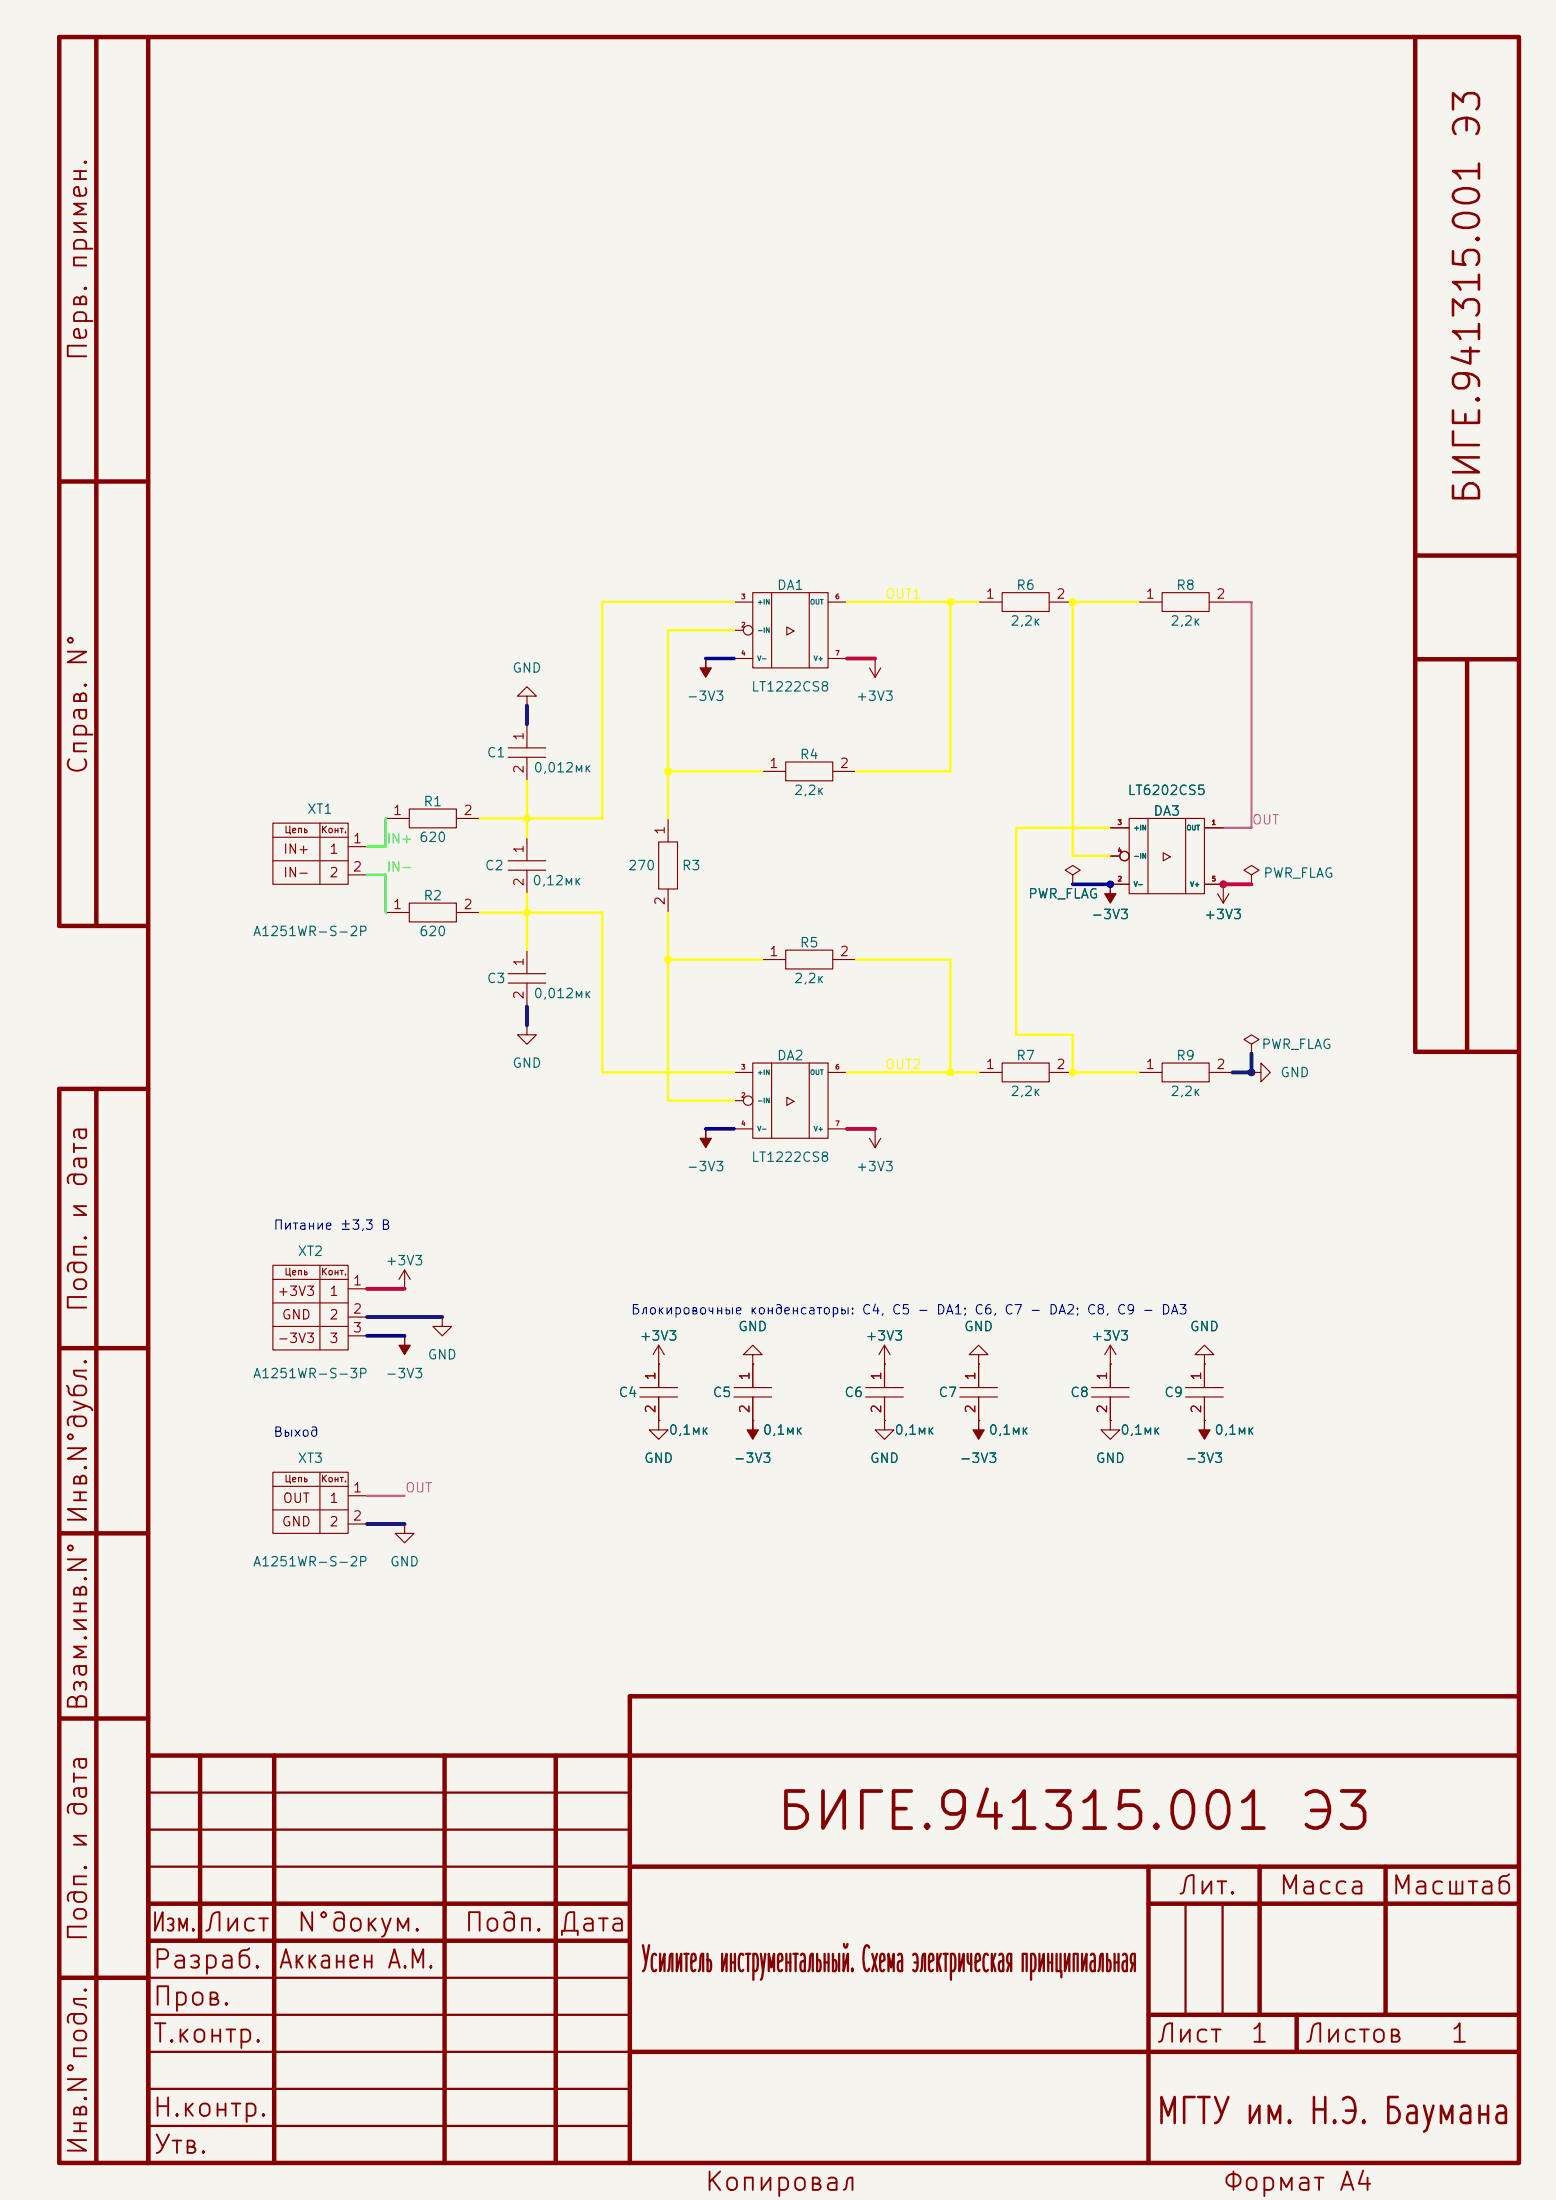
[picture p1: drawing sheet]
<svg xmlns="http://www.w3.org/2000/svg" width="210mm" height="297mm" viewBox="0 0 210 297" stroke-linecap="round" stroke-linejoin="round" font-family="sans-serif">
<path d="M0 0h210v297h-210z" fill="#f5f4ef" stroke="#f5f4ef" stroke-width=".13"/>
<g fill="none" stroke="#840000" stroke-width=".6">
<path d="M13 5v120M20 5h185v287h-185zM20 5h-12v120h12M191 5v137h14M8 65h12M191 75h14M191 89h14M198 89v53M13 147v145M20 147h-12v145h12M8 182h12M8 207h12"/>
<path d="M8 232h12M27 237v25M37 237v55M60 237v55M75 237v55M205 229h-120v63M205 237h-185v55M20 257h65M85 252h120M155 257h50M155 252v40M170 252v20"/>
<path d="M187 252v20M8 267h12M20 262h65M85 277h120M155 272h50M175 272v5"/>
</g>
<path d="M20 252h65M20 247h65M20 242h65M160 257v15M165 257v15M20 277h65M20 272h65M20 267h65M20 287h65M20 282h65" fill="none" stroke="#840000" stroke-width=".3"/>
<g fill="none" stroke="#840000" stroke-width=".15">
<path d="M71.1 94h1.3l-1.3-1.3-1.3 1.3h1.3v1.3M71.1 95.3h.1M71.1 97.8v3.2M95.2 88.9h.1M99.1 81.3h2.5M99.1 85.1h1.2M99.1 88.9h2.5M101.6 80h10.2v10.2h-10.2zM104.1 80v10.2M109.2 80v10.2M111.8 81.3h2.5M111.8 88.9h2.5"/>
<path d="M117.3 90.2l.8 1.2M118.1 88.9h.1M118.1 88.9v2.5M118.9 90.2l-.8 1.2M132.1 81.3h3.2M135.3 80h6.3v2.6h-6.3zM141.6 81.3h3.2M153.7 81.3h3.1M156.8 80h6.4v2.6h-6.4zM163.2 81.3h3.2M36.8 111.1h10.2v8.3h-10.2zM36.8 113h10.2"/>
<path d="M36.8 116.2h10.2M43.2 111.1v8.3M47 114.3h2.5M47 118.1h2.5M52.1 110.5h3.1M55.2 109.2h6.4v2.6h-6.4zM61.6 110.5h3.2M68.6 101h5.1M68.6 102.2h5.1M68.6 116.2h5.1M68.6 117.5h5.1M71.1 102.2v3.2"/>
<path d="M71.1 113v3.2M71.1 117.5v3.2M88.9 113.7h2.5v6.3h-2.5zM90.2 110.5v3.2M102.9 104.1h3.1M106 102.9h6.4v2.5h-6.4zM112.4 104.1h3.2M144.8 118.1l1-.6-1-.7-1 .7 1 .6v1.3M144.8 119.4h.1M149.9 119.4h.1M149.9 111.8h2.5M149.9 119.4h2.5"/>
<path d="M149.9 115.6h1.2M152.4 110.5h10.2v10.2h-10.2zM154.9 110.5v10.2M160 110.5v10.2M162.6 111.8h2.5M162.6 119.4h2.5M165.1 119.4h.1M165.1 119.4v2.5M168.9 118.1l1-.6-1-.7-1 .7 1 .6v1.3M168.9 119.4h.1M52.1 123.2h3.1M55.2 121.9h6.4v2.6h-6.4z"/>
<path d="M61.6 123.2h3.2M68.6 131.4h5.1M68.6 132.7h5.1M71.1 138.4v1.3h1.3l-1.3 1.3-1.3-1.3h1.3M71.1 138.4h.1M71.1 128.3v3.1M71.1 132.7v3.2M90.2 120v3.2M102.9 129.5h3.1M106 128.3h6.4v2.5h-6.4zM112.4 129.5h3.2M164.3 120.7l.8 1.2"/>
<path d="M165.9 120.7l-.8 1.2M95.2 152.4h.1M99.1 144.8h2.5M99.1 148.6h1.2M99.1 152.4h2.5M101.6 143.5h10.2v10.2h-10.2zM104.1 143.5v10.2M109.2 143.5v10.2M111.8 144.8h2.5M111.8 152.4h2.5M117.3 153.7l.8 1.2M118.1 152.4h.1"/>
<path d="M118.1 152.4v2.5M118.9 153.7l-.8 1.2M132.1 144.8h3.2M135.3 143.5h6.3v2.6h-6.3zM141.6 144.8h3.2M153.7 144.8h3.1M156.8 143.5h6.4v2.6h-6.4zM163.2 144.8h3.2M168.9 144.8h1.3v-1.3l1.2 1.3-1.2 1.3v-1.3M168.9 144.8h.1M168.9 141l1-.7-1-.6-1 .6 1 .7v1.2M168.9 142.2h.1"/>
<path d="M36.8 170.8h10.2v11.4h-10.2zM36.8 172.7h10.2M36.8 175.9h10.2M36.8 179.1h10.2M43.2 170.8v11.4M47 174h2.5M47 177.8h2.5M54.6 174h.1M54.6 171.5l-.8 1.2M54.6 171.5l.8 1.2M54.6 171.5v2.5M59.7 177.8v1.3h1.3l-1.3 1.2-1.3-1.2h1.3"/>
<path d="M59.7 177.8h.1M36.8 198.8h10.2v8.2h-10.2zM43.2 198.8v8.2M47 180.3h2.5M54.6 180.3h.1M86.4 187.3h5M86.4 188.6h5M88.9 184.2h.1M88.9 191.8v1.2h1.3l-1.3 1.3-1.3-1.3h1.3M88.9 191.8h.1M88.9 181.6v5.7M88.9 188.6v3.2"/>
<path d="M88.9 181.6l-.8 1.3M88.9 181.6l.8 1.3M99.1 187.3h5M99.1 188.6h5M101.6 182.9h1.3l-1.3-1.3-1.3 1.3h1.3v1.3M101.6 184.2h.1M101.6 191.8h.1M101.6 184.2v3.1M101.6 188.6v3.2M116.8 187.3h5.1M116.8 188.6h5.1M119.4 184.2h.1"/>
<path d="M119.4 191.8v1.2h1.2l-1.2 1.3-1.3-1.3h1.3M119.4 191.8h.1M119.4 181.6v5.7M119.4 188.6v3.2M119.4 181.6l-.8 1.3M119.4 181.6l.7 1.3M129.5 187.3h5.1M129.5 188.6h5.1M132.1 191.8h.1M132.1 182.9h1.2l-1.2-1.3-1.3 1.3h1.3v1.3M132.1 184.2h.1M132.1 184.2v3.1"/>
<path d="M132.1 188.6v3.2M147.3 187.3h5.1M147.3 188.6h5.1M149.9 191.8v1.2h1.2l-1.2 1.3-1.3-1.3h1.3M149.9 191.8h.1M149.9 184.2h.1M149.9 181.6v5.7M149.9 188.6v3.2M149.9 181.6l-.8 1.3M149.9 181.6l.7 1.3M160 187.3h5.1M160 188.6h5.1"/>
<path d="M162.6 191.8h.1M162.6 182.9h1.2l-1.2-1.3-1.3 1.3h1.3v1.3M162.6 184.2h.1M162.6 184.2v3.1M162.6 188.6v3.2M36.8 200.7h10.2M36.8 203.8h10.2M47 201.9h2.5M47 205.7h2.5M54.6 205.7v1.3h1.3l-1.3 1.3-1.3-1.3h1.3M54.6 205.7h.1"/>
<circle cx="101" cy="85.1" r=".63"/>
<circle cx="151.8" cy="115.6" r=".63"/>
<circle cx="101" cy="148.6" r=".63"/>
</g>
<g fill="#840000" stroke="#840000" stroke-width=".15">
<path d="M132.1 191.8v1.2h.7l-.7 1.3-.8-1.3h.8z"/>
<path d="M162.6 191.8v1.2h.7l-.7 1.3-.8-1.3h.8z"/>
<path d="M95.2 88.9v1.3h.8l-.8 1.2-.7-1.2h.7z"/>
<path d="M149.9 119.4v1.3h.7l-.7 1.2-.8-1.2h.8z"/>
<path d="M101.6 191.8v1.2h.8l-.8 1.3-.8-1.3h.8z"/>
<path d="M54.6 180.3v1.3h.8l-.8 1.3-.8-1.3h.8z"/>
<path d="M95.2 152.4v1.3h.8l-.8 1.2-.7-1.2h.7z"/>
</g>
<g fill="none" stroke="#ff0" stroke-width=".3">
<path d="M99.1 85.1h-8.9v25.4M99.1 81.3h-17.8v29.2h-16.5M114.3 81.3h17.8M128.3 81.3v22.8h-12.7M153.7 81.3h-8.9v34.3h5.1M71.1 105.4v7.6M90.2 104.1h12.7M149.9 111.8h-12.7v27.9h7.6v5.1h8.9M64.8 123.2h16.5v21.6h17.8M71.1 120.7v7.6M90.2 123.2v25.4h8.9M90.2 129.5h12.7"/>
<path d="M115.6 129.5h12.7v15.3M114.3 144.8h17.8"/>
</g>
<path d="M71.1 95.3v2.5M71.1 135.9v2.5M168.9 142.2v2.6h-2.5M49.5 177.8h10.2M49.5 205.7h5.1" fill="none" stroke="#000" stroke-width=".51"/>
<path d="M95.2 88.9h3.9M144.8 119.4h5.1M95.2 152.4h3.9M49.5 180.3h5.1" fill="none" stroke="#00f" stroke-width=".51"/>
<path d="M49.5 118.1h2.6v5.1M52.1 110.5v3.8h-2.6" fill="none" stroke="#0f0" stroke-width=".3"/>
<path d="M166.4 81.3h2.5v30.5h-3.8M49.5 201.9h5.1" fill="none" stroke="#f0f" stroke-width=".3"/>
<path d="M114.3 88.9h3.8M165.1 119.4h3.8M114.3 152.4h3.8M49.5 174h5.1" fill="none" stroke="#f00" stroke-width=".51"/>
<g fill="#ff0" stroke="#ff0" stroke-width=".13">
<circle cx="144.8" cy="144.8" r=".46"/>
<circle cx="128.3" cy="144.8" r=".46"/>
<circle cx="71.1" cy="123.2" r=".46"/>
<circle cx="71.1" cy="110.5" r=".46"/>
<circle cx="90.2" cy="129.5" r=".46"/>
<circle cx="90.2" cy="104.1" r=".46"/>
<circle cx="128.3" cy="81.3" r=".46"/>
<circle cx="144.8" cy="81.3" r=".46"/>
</g>
<circle cx="149.9" cy="119.4" r=".46" fill="#00f" stroke="#00f" stroke-width=".13"/>
<circle cx="168.9" cy="144.8" r=".46" fill="#000" stroke="#000" stroke-width=".13"/>
<circle cx="165.1" cy="119.4" r=".46" fill="#f00" stroke="#f00" stroke-width=".13"/>
<text font-size="5" fill="#840000" x="104.4" y="248.3">БИГЕ.941315.001 Э3</text>
<g font-size="3.5" fill="#840000">
<text x="200.7" y="68.4" transform="rotate(-90 200.7 68.4)">БИГЕ.941315.001 Э3</text>
<text x="86.4" y="267.2">Усилитель инструментальный. Схема электрическая принципиальная</text>
<text x="155.9" y="287.7">МГТУ им. Н.Э. Баумана</text>
</g>
<g font-size="2.5" fill="#840000">
<text x="12.4" y="48.9" transform="rotate(-90 12.4 48.9)">Перв. примен.</text>
<text x="12.4" y="104.8" transform="rotate(-90 12.4 104.8)">Справ. N°</text>
<text x="12.4" y="177.4" transform="rotate(-90 12.4 177.4)">Подп. и дата</text>
<text x="12.4" y="206" transform="rotate(-90 12.4 206)">Инв.N°дубл.</text>
<text x="12.4" y="231.2" transform="rotate(-90 12.4 231.2)">Взам.инв.N°</text>
<text x="158.8" y="256.4">Лит.</text>
<text x="172.4" y="256.4">Масса</text>
<text x="187.6" y="256.4">Масштаб</text>
<text x="12.4" y="262.4" transform="rotate(-90 12.4 262.4)">Подп. и дата</text>
<text x="20.3" y="261.4">Изм.</text>
<text x="27.4" y="261.4">Лист</text>
<text x="39.9" y="261.4">N°докум.</text>
<text x="62.5" y="261.4">Подп.</text>
<text x="75.2" y="261.4">Дата</text>
<text x="20.4" y="266.4">Разраб.</text>
<text x="37.5" y="266.4">Акканен А.М.</text>
<text x="20.4" y="271.4">Пров.</text>
<text x="20.4" y="276.4">Т.контр.</text>
<text x="155.9" y="276.4">Лист</text>
<text x="168.6" y="276.4">1</text>
<text x="175.9" y="276.4">Листов</text>
<text x="195.6" y="276.4">1</text>
<text x="20.4" y="286.4">Н.контр.</text>
<text x="12.4" y="291.2" transform="rotate(-90 12.4 291.2)">Инв.N°подл.</text>
<text x="20.4" y="291.4">Утв.</text>
<text x="94.9" y="296.4">Копировал</text>
<text x="164.9" y="296.4">Формат A4</text>
</g>
<g font-size="1.3" fill="#006464">
<text x="104.8" y="80">DA1</text>
<text x="137.1" y="80">R6</text>
<text x="158.7" y="80">R8</text>
<text x="136.3" y="84.8">2,2к</text>
<text x="157.9" y="84.8">2,2к</text>
<text x="69.1" y="91.1">GND</text>
<text x="92.6" y="94.9">-3V3</text>
<text x="101.3" y="93.7">LT1222CS8</text>
<text x="115.4" y="94.9">+3V3</text>
<text x="65.6" y="102.6">C1</text>
<text x="71.9" y="104.6">0,012мк</text>
<text x="107.1" y="107.6">2,2к</text>
<text x="107.9" y="102.8">R4</text>
<text x="152.1" y="107.6">LT6202CS5</text>
<text x="41.4" y="110.2">XT1</text>
<text x="57.1" y="109.2">R1</text>
<text x="155.6" y="110.4">DA3</text>
<text x="65.4" y="117.8">C2</text>
<text x="71.8" y="119.8">0,12мк</text>
<text x="84.7" y="117.8">270</text>
<text x="91.9" y="117.8">R3</text>
<text x="170.4" y="118.8">PWR_FLAG</text>
<text x="57.1" y="121.9">R2</text>
<text x="138.7" y="121.6">PWR_FLAG</text>
<text x="147.2" y="124.4">-3V3</text>
<text x="162.4" y="124.4">+3V3</text>
<text x="34" y="126.7">A1251WR-S-2P</text>
<text x="56.5" y="126.7">620</text>
<text x="107.9" y="128.2">R5</text>
<text x="65.6" y="133">C3</text>
<text x="71.9" y="135.1">0,012мк</text>
<text x="107.1" y="133">2,2к</text>
<text x="104.8" y="143.5">DA2</text>
<text x="137.1" y="143.5">R7</text>
<text x="158.7" y="143.5">R9</text>
<text x="170.2" y="141.9">PWR_FLAG</text>
<text x="69.1" y="144.5">GND</text>
<text x="136.3" y="148.3">2,2к</text>
<text x="157.9" y="148.3">2,2к</text>
<text x="172.7" y="145.7">GND</text>
<text x="92.6" y="158.4">-3V3</text>
<text x="101.3" y="157.2">LT1222CS8</text>
<text x="115.4" y="158.4">+3V3</text>
<text x="40.1" y="169.9">XT2</text>
<text x="51.9" y="171.1">+3V3</text>
<text x="57.6" y="183.8">GND</text>
<text x="86.2" y="181.3">+3V3</text>
<text x="99.5" y="180">GND</text>
<text x="116.7" y="181.3">+3V3</text>
<text x="130" y="180">GND</text>
<text x="147.2" y="181.3">+3V3</text>
<text x="160.5" y="180">GND</text>
<text x="34" y="186.4">A1251WR-S-3P</text>
<text x="51.9" y="186.4">-3V3</text>
<text x="83.4" y="188.9">C4</text>
<text x="96.1" y="188.9">C5</text>
<text x="113.9" y="188.9">C6</text>
<text x="126.6" y="188.9">C7</text>
<text x="144.3" y="188.9">C8</text>
<text x="157" y="188.9">C9</text>
<text x="40.1" y="197.8">XT3</text>
<text x="86.8" y="197.8">GND</text>
<text x="90.2" y="194">0,1мк</text>
<text x="98.9" y="197.8">-3V3</text>
<text x="102.9" y="194">0,1мк</text>
<text x="117.3" y="197.8">GND</text>
<text x="120.6" y="194">0,1мк</text>
<text x="129.4" y="197.8">-3V3</text>
<text x="133.3" y="194">0,1мк</text>
<text x="147.8" y="197.8">GND</text>
<text x="151.1" y="194">0,1мк</text>
<text x="159.9" y="197.8">-3V3</text>
<text x="163.8" y="194">0,1мк</text>
<text x="34" y="211.8">A1251WR-S-2P</text>
<text x="52.5" y="211.8">GND</text>
</g>
<g font-size="1.3" fill="#ff0">
<text x="119.4" y="81.2">OUT1</text>
<text x="119.4" y="144.7">OUT2</text>
</g>
<g font-size="1.3" fill="#a90000">
<text x="132.9" y="81.1">1</text>
<text x="142.5" y="81.1">2</text>
<text x="154.5" y="81.1">1</text>
<text x="164.1" y="81.1">2</text>
<text x="71" y="100.1" transform="rotate(-90 71 100.1)">1</text>
<text x="71" y="104.6" transform="rotate(-90 71 104.6)">2</text>
<text x="103.7" y="104">1</text>
<text x="113.3" y="104">2</text>
<text x="52.9" y="110.4">1</text>
<text x="62.5" y="110.4">2</text>
<text x="90" y="112.8" transform="rotate(-90 90 112.8)">1</text>
<text x="47.5" y="114.2">1</text>
<text x="47.5" y="118">2</text>
<text x="71" y="119.8" transform="rotate(-90 71 119.8)">2</text>
<text x="71" y="115.3" transform="rotate(-90 71 115.3)">1</text>
<text x="52.9" y="123.1">1</text>
<text x="62.5" y="123.1">2</text>
<text x="90" y="122.3" transform="rotate(-90 90 122.3)">2</text>
<text x="71" y="130.6" transform="rotate(-90 71 130.6)">1</text>
<text x="103.7" y="129.4">1</text>
<text x="113.3" y="129.4">2</text>
<text x="71" y="135" transform="rotate(-90 71 135)">2</text>
<text x="132.9" y="144.6">1</text>
<text x="142.5" y="144.6">2</text>
<text x="154.5" y="144.6">1</text>
<text x="164.1" y="144.6">2</text>
<text x="47.5" y="173.9">1</text>
<text x="47.5" y="177.7">2</text>
<text x="47.5" y="180.2">3</text>
<text x="88.8" y="190.9" transform="rotate(-90 88.8 190.9)">2</text>
<text x="88.8" y="186.5" transform="rotate(-90 88.8 186.5)">1</text>
<text x="101.5" y="190.9" transform="rotate(-90 101.5 190.9)">2</text>
<text x="101.5" y="186.5" transform="rotate(-90 101.5 186.5)">1</text>
<text x="119.2" y="190.9" transform="rotate(-90 119.2 190.9)">2</text>
<text x="119.2" y="186.5" transform="rotate(-90 119.2 186.5)">1</text>
<text x="131.9" y="190.9" transform="rotate(-90 131.9 190.9)">2</text>
<text x="131.9" y="186.5" transform="rotate(-90 131.9 186.5)">1</text>
<text x="149.7" y="190.9" transform="rotate(-90 149.7 190.9)">2</text>
<text x="149.7" y="186.5" transform="rotate(-90 149.7 186.5)">1</text>
<text x="162.4" y="190.9" transform="rotate(-90 162.4 190.9)">2</text>
<text x="162.4" y="186.5" transform="rotate(-90 162.4 186.5)">1</text>
<text x="47.5" y="201.8">1</text>
<text x="47.5" y="205.6">2</text>
</g>
<g font-size="1.3" fill="#840000">
<text x="105.8" y="86.1">▷</text>
<text x="38.1" y="115.6">IN+</text>
<text x="38.1" y="118.8">IN-</text>
<text x="44.4" y="115.6">1</text>
<text x="44.4" y="118.8">2</text>
<text x="156.6" y="116.5">▷</text>
<text x="105.8" y="149.6">▷</text>
<text x="37.3" y="175.3">+3V3</text>
<text x="37.9" y="178.4">GND</text>
<text x="44.4" y="175.3">1</text>
<text x="44.4" y="178.4">2</text>
<text x="37.3" y="181.6">-3V3</text>
<text x="44.4" y="181.6">3</text>
<text x="38.1" y="203.2">OUT</text>
<text x="44.4" y="203.2">1</text>
<text x="37.9" y="206.4">GND</text>
<text x="44.4" y="206.4">2</text>
</g>
<g font-size="1.3" fill="#f0f">
<text x="168.9" y="111.6">OUT</text>
<text x="54.6" y="201.8">OUT</text>
</g>
<g font-size="1.3" fill="#0f0">
<text x="52" y="114.2">IN+ 620</text>
<text x="52" y="118">IN-</text>
</g>
<g font-size="1.3" fill="#0000c2">
<text x="36.8" y="166.3">Питание ±3,3 В</text>
<text x="85.1" y="177.8">Блокировочные конденсаторы: C4, C5 - DA1; C6, C7 - DA2; C8, C9 - DA3</text>
<text x="36.8" y="194.3">Выход</text>
</g>
<g font-size=".9" fill="#840000">
<text x="38.3" y="112.7">Цепь</text>
<text x="43.2" y="112.7">Конт.</text>
<text x="38.3" y="172.4">Цепь</text>
<text x="43.2" y="172.4">Конт.</text>
<text x="38.3" y="200.3">Цепь</text>
<text x="43.2" y="200.3">Конт.</text>
</g>
<g font-size=".6" fill="#a90000">
<text x="100" y="81">3</text>
<text x="112.7" y="81">6</text>
<text x="100" y="84.8">2</text>
<text x="100" y="88.7">4</text>
<text x="112.7" y="88.7">7</text>
<text x="150.8" y="111.5">3</text>
<text x="163.5" y="111.5">1</text>
<text x="150.8" y="119.1">2</text>
<text x="150.8" y="115.3">4</text>
<text x="163.5" y="119.1">5</text>
<text x="100" y="148.3">2</text>
<text x="100" y="144.5">3</text>
<text x="112.7" y="144.5">6</text>
<text x="100" y="152.2">4</text>
<text x="112.7" y="152.2">7</text>
</g>
<g font-size=".6" fill="#006464">
<text x="102.1" y="81.8">+IN</text>
<text x="109.3" y="81.8">OUT</text>
<text x="102.1" y="85.6">-IN</text>
<text x="102.1" y="89.4">V-</text>
<text x="109.8" y="89.4">V+</text>
<text x="152.9" y="112.2">+IN</text>
<text x="160.1" y="112.2">OUT</text>
<text x="152.9" y="119.9">V-</text>
<text x="152.9" y="116">-IN</text>
<text x="160.6" y="119.9">V+</text>
<text x="102.1" y="149.1">-IN</text>
<text x="102.1" y="145.3">+IN</text>
<text x="109.3" y="145.3">OUT</text>
<text x="102.1" y="152.9">V-</text>
<text x="109.8" y="152.9">V+</text>
</g>
</svg>
